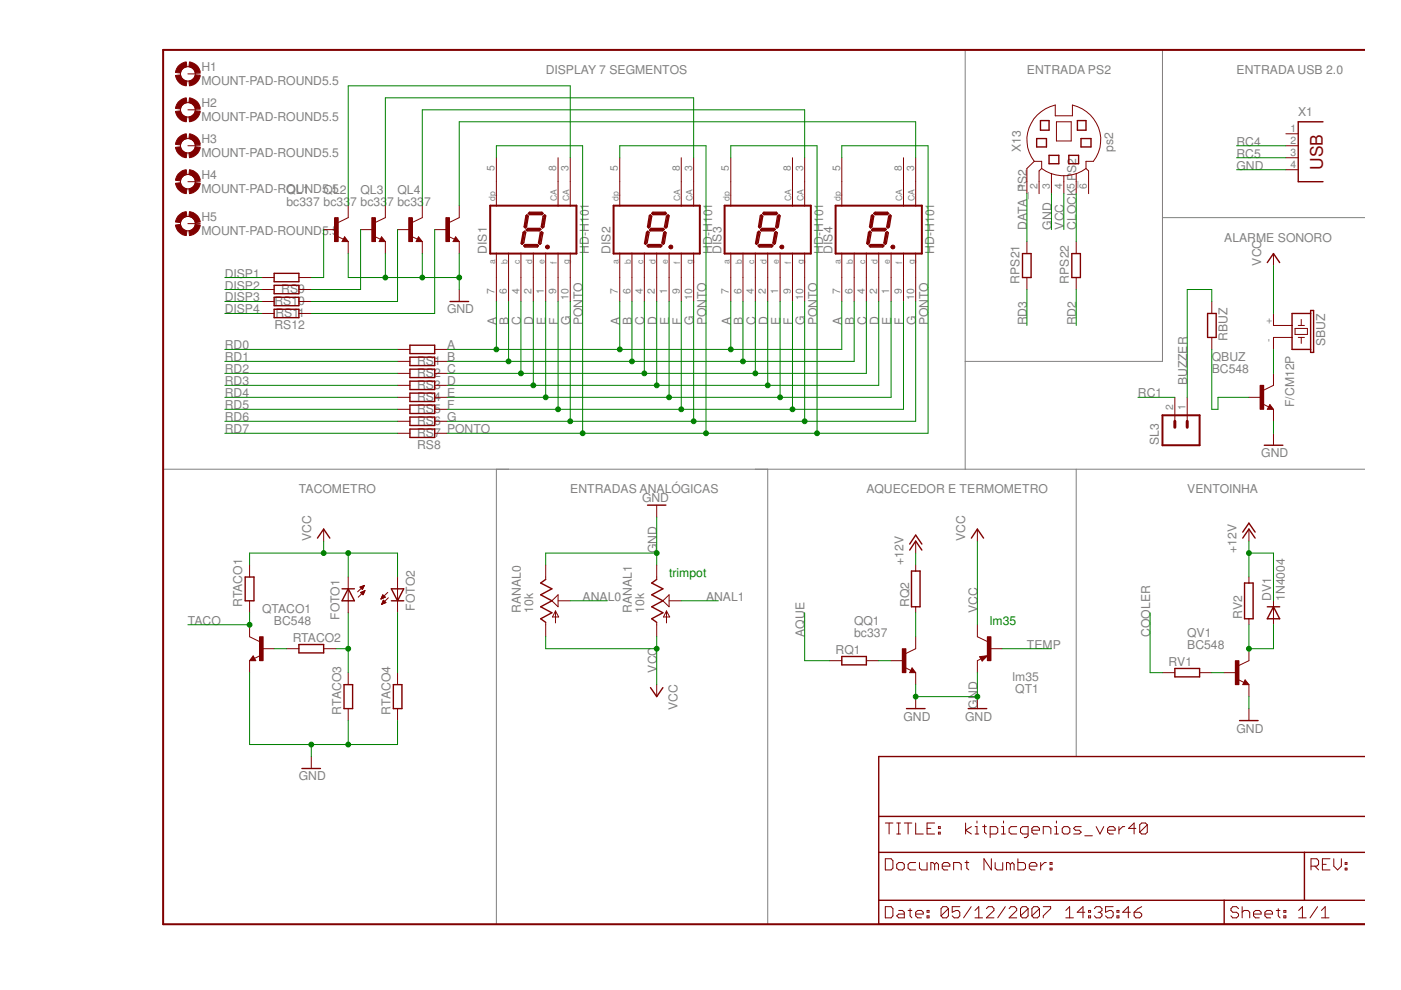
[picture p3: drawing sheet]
<svg xmlns="http://www.w3.org/2000/svg" width="297mm" height="210mm" viewBox="0 0 297 210" stroke-linecap="round" stroke-linejoin="round" font-family="sans-serif">
<path d="M204.6 10.6v88.9M246.5 10.6v66h-41.9M246.5 46.1h42.8M34.6 99.5h254.7M105.2 99.5v96.5M162.8 99.5v96.5M228.2 99.5v60.9" fill="none" stroke="#808080" stroke-width=".21"/>
<path d="M139.2 119.8v3.1M139.2 132v3M140.5 127.4l1.4-1.3v2.6zM141.3 129.5v2.6M141.3 129.5l.7 1.3h-1.3zM141.9 127.4h2.5M207.2 132.5v2.5M209.8 137.5h2.7M207.2 140.1v2.5" fill="none" stroke="#800000" stroke-width=".21"/>
<path d="M139.2 122.9l-1 .7 2.3 1.2-2.3 1.3 2.3 1.3-2.3 1.3 2.3 1.2-2.3 1.3 1 .8" fill="none" stroke="#800000" stroke-width=".3"/>
<path d="M209.3 135h.8v5.1h-.8z" fill-rule="evenodd" fill="#800000"/>
<g fill="none" stroke="#800000" stroke-width=".21">
<path d="M219.3 34.2a7.5 7.5 0 0 1 4.4-11.9v2.3h3.7v-2.3a7.5 7.5 0 0 1 4.4 11.9h-1.5v1.5M219.3 34.2l-1.6 1.5v5.4M219.3 34.2h1.6v1.5M220.9 35.7a7.9 7.9 0 0 0 9.4 0M220.9 35.7l-.6 .5v4.9M222.9 36.7v4.4M224 25.8h3.1v4.1h-3.1zM225.6 37.3v3.8M228.2 36.7v4.4M230.3 35.7l.5 .5v4.9M217.7 51.2v2.6M217.7 58.8v2.6"/>
<path d="M228.2 51.2v2.6M228.2 58.8v2.6M207.2 135l2.1 1M207.7 139.2l1.6-.2-1.1 1.2zM208 139.7l-.8 .4M209.3 135h.8v5.1h-.8zM187.7 174.5h1.6M188.5 174.5v2.3M190.1 174.5h.8M190.1 176.8h.8M190.5 174.5v2.3M191.7 174.5h1.6"/>
<path d="M192.5 174.5v2.3M194.1 174.5v2.3h1.6M196.6 175.6h.8M198.2 174.5h-1.6v2.3h1.6M199 176.4h.3v.4h-.3zM199 175.3h.3v.3h-.3zM204.7 174.5v2.3M206 175.3l-1.3 .7 1.3 .8M206.8 176.8h.7M206.8 175.3h.3v1.5M207.1 174.1v.4M208.3 175.3h.8"/>
<path d="M208.7 174.9v1.5l.4 .4M209.9 176.8h1.3l.3-.4v-.8l-.3-.3h-1.3v2.3M212.3 176.8h.8M212.3 175.3h.5v1.5M212.8 174.1v.4M215.6 175.3h-1.2l-.4 .3v.8l.4 .4h1.2M218 176.8h-1.2l-.4-.4v-.8l.4-.3h1.2v1.9l-.4 .4h-.4M218.8 176h1.6v-.4l-.4-.3h-.8l-.4 .3v.8l.4 .4h.8M221.2 176.8v-1.5h1.2l.4 .3v1.2M223.6 176.8h.8M223.6 175.3h.4v1.5M224 174.1v.4"/>
<path d="M225.2 175.6l.4-.3h.8l.4 .3v.8l-.4 .4h-.8l-.4-.4zM229.2 175.3h-1.2l-.4 .3 .4 .4h.8l.4 .4-.4 .4h-1.2M230 177.2h1.6M232.4 175.3l.8 1.5 .8-1.5M234.8 176h1.6v-.4l-.3-.3h-.9l-.4 .3v.8l.4 .4h.9M237.2 175.3v1.5M238.5 175.3h-.5l-.8 .7M240.8 175.6h-1.5l1.2-1.1v2.3M243.2 174.9l-.3-.4h-.8l-.5 .4v1.5M243.2 174.9v1.5l-.3 .4h-.8l-.5-.4M243.2 174.9l-1.6 1.5M187.7 182.1h1.2l.4 .4v1.6l-.4 .3h-1.2z"/>
<path d="M187.7 192.2h1.2l.4 .5v1.5l-.4 .4h-1.2zM190.1 183.3l.4-.4h.8l.4 .4v.8l-.4 .3h-.8l-.4-.3zM190.5 193h.8l.4 .4v1.2h-1.2l-.4-.4 .4-.4h1.2M192.5 193h.8M193 192.7v1.5l.3 .4M194.1 193.8h1.6v-.4l-.3-.4h-.8l-.5 .4v.8l.5 .4h.8M194.1 182.9h-1.1l-.5 .4v.8l.5 .3h1.1M194.9 182.9v1.2l.5 .3h1.2v-1.5M196.6 194.2h.4v.4h-.4zM196.6 193h.4v.4h-.4zM198.2 183.3l-.4-.4h-.4v1.5M198.2 183.3l.3-.4 .5 .4v1.1"/>
<path d="M198.2 183.3v1.1M199.8 183.6h1.6v-.3l-.4-.4h-.8l-.4 .4v.8l.4 .3h.8M201.1 192.7v1.5l-.4 .4h-.8l-.4-.4M201.1 192.7l-.4-.5h-.8l-.4 .5v1.5M201.1 192.7l-1.6 1.5M202.2 184.4v-1.5h1.2l.4 .4v1.1M203.5 192.2h-1.6v1.2l.8-.4h.4l.4 .4v.8l-.4 .4h-.8l-.4-.4M204.6 182.9h.8M205 182.5v1.6l.4 .3M205.9 192.2l-1.6 2.4M206.7 194.6h1.6M206.7 193l.8-.8v2.4"/>
<path d="M209.1 192.7l.5-.5h.8l.3 .5v.3l-1.6 1.6h1.6M210.2 182.1v2.3l-1.6-2.3v2.3M211 182.9v1.2l.4 .3h1.2v-1.5M213.1 192.2l-1.6 2.4M214 192.7l.3-.5h.8l.5 .5v.3l-1.6 1.6h1.6M214.2 183.3l-.4-.4h-.4v1.5M214.2 183.3v1.1M214.2 183.3l.4-.4 .4 .4v1.1M215.8 182.1v2.3h1.2l.4-.3v-.8l-.4-.4h-1.2M218 192.7v1.5l-.4 .4h-.9l-.3-.4M218 192.7l-.4-.5h-.9l-.3 .5v1.5M218 192.7l-1.6 1.5"/>
<path d="M218.2 183.6h1.6v-.3l-.3-.4h-.8l-.5 .4v.8l.5 .3h.8M220.4 192.7v1.5l-.4 .4h-.8l-.4-.4M220.4 192.7l-.4-.5h-.8l-.4 .5v1.5M220.4 192.7l-1.6 1.5M220.6 182.9v1.5M221.2 192.2h1.6v.5l-1.6 1.5v.4M221.8 182.9h-.4l-.8 .7M222.6 184.1h.5v.3h-.5zM222.6 182.9h.5v.4h-.5zM226 194.6h1.6M226 193l.8-.8v2.4M230 193.4h-1.6l1.2-1.2v2.4"/>
<path d="M230.8 194.2h.4v.4h-.4zM230.8 193h.4v.4h-.4zM232 192.7l.4-.5h.8l.4 .5v.3l-.4 .4M232.8 193.4h.4M233.2 193.4l.4 .4v.4l-.4 .4h-.8l-.4-.4M236 192.2h-1.6v1.2l.8-.4h.4l.4 .4v.8l-.4 .4h-.8l-.4-.4M236.8 194.2h.4v.4h-.4zM236.8 193h.4v.4h-.4zM239.6 193.4h-1.6l1.2-1.2v2.4M240.5 193.4h1.1l.5 .4v.4l-.5 .4h-.8l-.3-.4zM242.1 192.2l-.8 .5-.8 .7M262.6 192.7l-.4-.5h-.8l-.4 .5v.3l.4 .4h.8l.4 .4v.4l-.4 .4h-.8l-.4-.4"/>
<path d="M263.4 193.4l.4-.4h.8l.4 .4v1.2M263.4 192.2v2.4M265.8 193.8h1.6v-.4l-.4-.4h-.8l-.4 .4v.8l.4 .4h.8M268.2 193.8h1.6v-.4l-.4-.4h-.8l-.4 .4v.8l.4 .4h.8M270.6 193h.8M271 192.7v1.5l.4 .4M272.2 194.2h.4v.4h-.4zM272.2 193h.4v.4h-.4zM275.3 194.6h1.6M275.3 193l.8-.8v2.4M278 183.6h1.2l.4-.3v-.8l-.4-.4h-1.2v2.3M278.8 183.6l.8 .8"/>
<path d="M279.4 192.2l-1.7 2.4M280.2 194.6h1.6M280.2 193l.8-.8v2.4M280.4 183.3h.8M282 182.1h-1.6v2.3h1.6M282.8 182.1v1.5l.8 .8 .8-.8v-1.5M285.2 184.1h.4v.3h-.4zM285.2 182.9h.4v.4h-.4z"/>
</g>
<g fill="none" stroke="#800000" stroke-width=".3">
<path d="M219.8 29.4h2.1v1.8h-2.1zM220.6 25.6h1.8v2h-1.8zM222.4 32.9h2.1v1.8h-2.1zM226.6 32.9h2.1v1.8h-2.1zM228.4 25.6h1.9v2h-1.9zM229.2 29.4h2.1v1.8h-2.1zM216.8 53.8h1.8v5h-1.8zM227.2 53.8h1.9v5h-1.9zM207.9 139.3l.4 .7 .8-.8-1.1 .1 .3 .4 .4-.3h-.4M186.3 173.1h103M289.3 160.4h-103v35.6h103M186.3 180.7h103"/>
<path d="M186.3 190.9h103M259.5 190.9v5.1M276.6 180.7v10.2"/>
</g>
<path d="M289.3 10.6h-254.7v185.4h254.7" fill="none" stroke="#800000" stroke-width=".42"/>
<path d="M115.8 52.1l.3-.2 .3 .2 .1 .3-.1 .3-.3 .1-.3-.1-.1-.3h.5h-.5z" fill-rule="evenodd" fill="#800000"/>
<path d="M105.2 33.4v10.3M118.3 33.4v10.3M120.9 33.4v10.3M105.2 53.6v10.3M107.8 53.6v10.3M110.4 53.6v10.3M113.1 53.6v10.3M115.7 53.6v10.3M115.8 52.1l.3-.2 .3 .2 .1 .3-.1 .3-.3 .1-.3-.1-.1-.3h.5h-.5zM118.3 53.6v10.3M120.9 53.6v10.3" fill="none" stroke="#800000" stroke-width=".21"/>
<path d="M116 52.4h.2" fill="none" stroke="#800000" stroke-width=".34"/>
<path d="M110.9 49.3l.3-.3 .3 .3-.5 2.2-.3 .3-.2-.2zM111.3 51.9h2.6l.3 .2-.3 .3h-2.6l-.3-.3zM111.5 45.8l.2-.2 .3 .2-.4 2.3-.2 .2-.3-.2zM111.5 48.8l.4-.4h2.6l.2 .2-.4 .3h-2.5zM112.3 45h2.6l.2 .3-.2 .2h-2.6l-.3-.2zM114.6 49.4l.2-.3 .3 .3-.4 2.2-.2 .2-.3-.3zM115.1 45.8l.4-.2 .2 .2-.4 2.3-.3 .2-.2-.2z" fill="none" stroke="#800000" stroke-width=".3"/>
<path d="M103.9 43.6h18.3v10.2h-18.3zM111.1 49.3l-.4 2.3M111.4 52.1h2.5M111.8 45.9l-.4 2.1M111.8 48.7h2.6M112.3 45.3h2.6M114.8 49.4l-.4 2.1M115.4 45.9l-.4 2.1" fill="none" stroke="#800000" stroke-width=".42"/>
<path d="M141.9 52.1l.3-.2 .3 .2 .2 .3-.2 .3-.3 .1-.3-.1-.1-.3 .5-.1v.2l-.5-.1z" fill-rule="evenodd" fill="#800000"/>
<path d="M131.4 33.4v10.3M144.4 33.4v10.3M147.1 33.4v10.3M131.4 53.6v10.3M134 53.6v10.3M136.6 53.6v10.3M139.2 53.6v10.3M141.9 53.6v10.3M141.9 52.1l.3-.2 .3 .2 .2 .3-.2 .3-.3 .1-.3-.1-.1-.3 .5-.1v.2l-.5-.1zM144.4 53.6v10.3M147.1 53.6v10.3" fill="none" stroke="#800000" stroke-width=".21"/>
<path d="M142.1 52.4h.3" fill="none" stroke="#800000" stroke-width=".34"/>
<path d="M137.2 52.1l.3-.2h2.6l.2 .2-.2 .3h-2.6zM137.3 49l.3 .3-.4 2.2-.3 .3-.2-.2 .4-2.3zM137.9 45.6l.3 .2-.4 2.3-.3 .2-.2-.2 .4-2.3zM138 48.4h2.6l.2 .2-.3 .3h-2.6l-.2-.1zM138.4 45h2.7l.2 .3-.2 .2h-2.7l-.2-.2zM140.7 49.4l.3-.3 .2 .3-.4 2.2-.2 .2-.3-.3zM141.3 45.8l.3-.2 .3 .2-.5 2.3-.2 .2-.3-.2z" fill="none" stroke="#800000" stroke-width=".3"/>
<path d="M130.1 43.6h18.3v10.2h-18.3zM137.3 49.3l-.4 2.3M137.5 52.1h2.5M137.9 45.9l-.4 2.1M137.9 48.7h2.6M138.4 45.3h2.7M140.9 49.4l-.4 2.1M141.6 45.9l-.4 2.1" fill="none" stroke="#800000" stroke-width=".42"/>
<path d="M165.5 52.1l.3-.2 .3 .2 .1 .3-.1 .3-.3 .1-.3-.1-.1-.3h.5h-.5z" fill-rule="evenodd" fill="#800000"/>
<path d="M154.9 33.4v10.3M168 33.4v10.3M170.6 33.4v10.3M154.9 53.6v10.3M157.5 53.6v10.3M160.1 53.6v10.3M162.8 53.6v10.3M165.4 53.6v10.3M165.5 52.1l.3-.2 .3 .2 .1 .3-.1 .3-.3 .1-.3-.1-.1-.3h.5h-.5zM168 53.6v10.3M170.6 53.6v10.3" fill="none" stroke="#800000" stroke-width=".21"/>
<path d="M165.7 52.4h.2" fill="none" stroke="#800000" stroke-width=".34"/>
<path d="M160.6 49.3l.3-.3 .3 .3-.5 2.2-.3 .3-.2-.2zM161 51.9h2.6l.3 .2-.3 .3h-2.6l-.3-.3zM161.2 48.8l.4-.4h2.6l.2 .2-.4 .3h-2.5zM161.4 45.6l.3 .2-.4 2.3-.2 .2-.3-.2 .4-2.3zM161.7 45.3l.3-.3h2.6l.2 .3-.2 .2h-2.6zM164.3 49.4l.2-.3 .3 .3-.4 2.2-.2 .2-.3-.3zM164.8 45.8l.4-.2 .2 .2-.4 2.3-.3 .2-.2-.2z" fill="none" stroke="#800000" stroke-width=".3"/>
<path d="M153.6 43.6h18.3v10.2h-18.3zM160.8 49.3l-.4 2.3M161.1 52.1h2.5M161.5 45.9l-.4 2.1M161.5 48.7h2.6M162 45.3h2.6M164.5 49.4l-.4 2.1M165.1 45.9l-.4 2.1" fill="none" stroke="#800000" stroke-width=".42"/>
<path d="M189 52.1l.3-.2 .3 .2 .1 .3-.1 .3-.3 .1-.3-.1-.1-.3h.5h-.5z" fill-rule="evenodd" fill="#800000"/>
<g fill="none" stroke="#800000" stroke-width=".21">
<path d="M178.5 33.4v10.3M191.6 33.4v10.3M194.1 33.4v10.3M68.6 48.7h2.6M73.8 43.6v2.5M73.8 51.2v2.6M178.5 53.6v10.3M181.1 53.6v10.3M183.7 53.6v10.3M186.3 53.6v10.3M188.9 53.6v10.3M189 52.1l.3-.2 .3 .2 .1 .3-.1 .3-.3 .1-.3-.1-.1-.3h.5h-.5z"/>
<path d="M191.6 53.6v10.3M194.1 53.6v10.3"/>
</g>
<path d="M189.2 52.4h.2" fill="none" stroke="#800000" stroke-width=".34"/>
<path d="M184.2 49.3l.2-.3 .3 .3-.4 2.2-.3 .3-.2-.2zM184.3 52.1l.2-.2h2.7l.2 .2-.2 .3h-2.7zM184.8 48.8l.3-.4h2.6l.2 .2-.3 .3h-2.6zM185 45.6l.3 .2-.4 2.3-.3 .2-.2-.2 .3-2.3zM185.3 45.3l.2-.3h2.6l.3 .3-.3 .2h-2.6zM187.8 49.4l.3-.3 .2 .3-.4 2.2-.2 .2-.3-.3zM188.7 45.6l.2 .2-.3 2.3-.3 .2-.3-.2 .4-2.3z" fill="none" stroke="#800000" stroke-width=".3"/>
<path d="M177.2 43.6h18.3v10.2h-18.3zM184.4 49.3l-.4 2.3M184.6 52.1h2.5M185 45.9l-.4 2.1M185 48.7h2.6M185.5 45.3h2.6M188 49.4l-.4 2.1M188.7 45.9l-.4 2.1" fill="none" stroke="#800000" stroke-width=".42"/>
<path d="M71 46.1h.7v5.1h-.7z" fill-rule="evenodd" fill="#800000"/>
<path d="M71 46.1h.7v5.1h-.7zM71.5 50.1l1.3 .6M73.1 50.2l.7 1h-1.3zM73.8 46.1l-2 1.1M76.5 48.7h2.6M81.7 43.6v2.5M81.7 51.2v2.6" fill="none" stroke="#800000" stroke-width=".21"/>
<path d="M73.1 50.7l.1 .3h-.4l.3-.5 .5 .6h-.8" fill="none" stroke="#800000" stroke-width=".3"/>
<path d="M78.8 46.1h.8v5.1h-.8z" fill-rule="evenodd" fill="#800000"/>
<path d="M78.8 46.1h.8v5.1h-.8zM79.4 50.1l1.2 .6M80.9 50.2l.8 1h-1.3zM81.7 46.1l-2.1 1.1M84.3 48.7h2.6M89.5 43.6v2.5M89.5 51.2v2.6" fill="none" stroke="#800000" stroke-width=".21"/>
<path d="M80.9 50.7l.1 .3h-.4l.3-.5 .5 .6h-.8" fill="none" stroke="#800000" stroke-width=".3"/>
<path d="M86.7 46.1h.7v5.1h-.7z" fill-rule="evenodd" fill="#800000"/>
<path d="M86.7 46.1h.7v5.1h-.7zM87.2 50.1l1.3 .6M88.7 50.2l.8 1h-1.3zM89.5 46.1l-2.1 1.1M92.2 48.7h2.6M97.4 43.6v2.5M97.4 51.2v2.6" fill="none" stroke="#800000" stroke-width=".21"/>
<path d="M88.7 50.7l.2 .3h-.4l.2-.5 .6 .6h-.8" fill="none" stroke="#800000" stroke-width=".3"/>
<path d="M94.5 46.1h.8v5.1h-.8z" fill-rule="evenodd" fill="#800000"/>
<g fill="none" stroke="#800000" stroke-width=".21">
<path d="M94.5 46.1h.8v5.1h-.8zM95.1 50.1l1.3 .6M96.6 50.2l.8 1h-1.3zM97.4 46.1l-2.1 1.1M84.3 79.2h2.6M84.3 76.6h2.6M84.3 74.1h2.6M92.2 79.2h2.6M92.2 76.6h2.6M92.2 74.1h2.6M84.3 91.9h2.6M84.3 89.3h2.6"/>
<path d="M84.3 86.8h2.6M84.3 84.2h2.6M84.3 81.7h2.6M92.2 91.9h2.6M92.2 89.3h2.6M92.2 86.8h2.6M92.2 84.2h2.6M92.2 81.7h2.6M115.7 119.8v3.1M52.9 132.5v2.5M55.5 137.5h2.6M115.7 132v3"/>
<path d="M117 127.4l1.3-1.3v2.6zM117.8 129.5v2.6M117.8 129.5l.6 1.3h-1.3zM118.3 127.4h2.6M52.9 140.1v2.5"/>
</g>
<path d="M96.6 50.7l.1 .3h-.3l.2-.5 .5 .6h-.7M86.9 73.2h5.3v1.8h-5.3zM86.9 75.7h5.3v1.8h-5.3zM86.9 78.3h5.3v1.8h-5.3zM86.9 91h5.3v1.8h-5.3zM86.9 80.8h5.3v1.8h-5.3zM86.9 83.4h5.3v1.7h-5.3zM86.9 85.9h5.3v1.8h-5.3zM86.9 88.4h5.3v1.8h-5.3zM115.7 122.9l-1.1 .7 2.4 1.2-2.4 1.3 2.4 1.3-2.4 1.3 2.4 1.2-2.4 1.3 1.1 .8" fill="none" stroke="#800000" stroke-width=".3"/>
<path d="M55 135h.8v5.1h-.8z" fill-rule="evenodd" fill="#800000"/>
<path d="M52.9 135l2.1 1M53.7 139.1l.5 1h-1.3zM55 135h.8v5.1h-.8zM55.2 139l-1.3 .6M194.1 135v2.5M188.9 140.1h2.7M194.1 142.6v2.6" fill="none" stroke="#800000" stroke-width=".21"/>
<path d="M53.7 139.6l-.1 .2h.4l-.3-.5-.5 .7h.8" fill="none" stroke="#800000" stroke-width=".3"/>
<path d="M191.3 137.5h.8v5.1h-.8z" fill-rule="evenodd" fill="#800000"/>
<g fill="none" stroke="#800000" stroke-width=".21">
<path d="M270 66.5v2.5h3.9M273.9 71.5h-3.9v2.6M274.6 69.6h2.6v1.3h-2.6zM275.3 69h1.3M275.3 71.5h1.3M275.9 67.7v1.3M275.9 71.5v1.3M270 91.9v2.5M52.9 119.8v2.5M68.6 112.2v2.5M194.1 114.7v2.6M194.1 119.8v1.3"/>
<path d="M207.2 112.2v2.5M52.9 127.4v2.5M60.7 137.5h2.7M68.6 137.5h2.6M73.8 122.3v7.6M76.3 124.5l1-.4-.5 .9zM76.4 124.5h.6M76.4 124.5h.7M76.5 125.6h.7M76.5 124.6h.5M76.5 125.7h.7M76.6 124.7h.4"/>
<path d="M76.6 124.4h.5M76.7 125.8h.4M76.7 125.6h.5M76.7 124.8h.2M76.8 125.9h.3M76.8 124.9h.1M76.8 126h.2M76.8 124.3h.4M76.9 125.4h.4M76.9 126.1h.1M77 124.2h.2M77.1 125.3h.2"/>
<path d="M77.3 124.1l-1.5 1.4M77.3 125.3h.1M77.4 125.2l-1.5 1.4M77.4 125.2l-.4 .9-.5-.5M77.4 125.2l-.9 .4M80.8 127h.1M80.8 126.9h.3M80.9 126.8h.4M80.9 126.7h.6M80.9 126.6h.8M80.9 128.1h.2M81 126.5h.6"/>
<path d="M81 128h.3M81 126.5h.5M81 127.9h.5M81.1 126.4h.3M81.1 127.8h.6M81.1 126.3h.2M81.1 127.7h.6M81.2 126.2h.1M81.2 127.6h.5M81.2 127.6h.4M81.2 127.5h.3M81.2 127.3h.2"/>
<path d="M81.3 127.3l.5 .5-.9 .3zM81.7 126.6l-.5-.5-.4 .9M81.7 126.6l-.9 .4M82.2 125.6l-1.4 1.4M82.3 126.7l-1.4 1.4M84.3 122.3v7.6M191.3 137.5h.8v5.1h-.8zM194.1 137.5l-2 1.1M194.1 128.7v1.2M264.8 137.5v2.6M73.8 142.6v2.6M73.8 150.2v2.6"/>
<path d="M84.3 142.6v2.6M84.3 150.2v2.6M175.9 140.1h2.6M183.7 140.1h2.6M191.9 141.5l1.2 .7M193.4 141.6l.7 1h-1.2zM194.1 147.7v2.5M259.5 142.6h2.7M264.8 145.2v2.5M66 160.4v2.5"/>
</g>
<g fill="none" stroke="#800000" stroke-width=".3">
<path d="M277.9 66.5h-4v7.6h4M277.9 65.8h.6v8.9h-.6zM268.1 94.4h3.9M67.3 114.1l1.3-1.9 1.3 1.9M192.9 116.6l1.2-1.9 1.4 1.9M192.9 115.4l1.2-1.9 1.4 1.9M206 114.1l1.2-1.9 1.3 1.9M52 122.3h1.8v5.1h-1.8zM63.4 136.7h5.2v1.7h-5.2zM72.5 124.8h2.6M73.8 124.8l1.3 2.6h-2.6zM83 127.4h2.6"/>
<path d="M83 124.8h2.6l-1.3 2.6zM178.5 139.2h5.2v1.8h-5.2zM193.3 121.1h1.8v7.6h-1.8zM72.9 145.2h1.9v5h-1.9zM83.4 145.2h1.8v5h-1.8zM192.2 150.2h3.9M193.4 142.1l.1 .3h-.4l.3-.5 .5 .6h-.8M64 162.9h3.9"/>
</g>
<path d="M261.9 140.1h.8v5.1h-.8z" fill-rule="evenodd" fill="#800000"/>
<g fill="none" stroke="#800000" stroke-width=".21">
<path d="M272.6 28.4h2.7M272.6 30.9h2.7M272.6 33.4h2.7M272.6 36h2.7M55.5 58.8h2.6M63.4 58.8h2.6M55.5 66.5h2.6M55.5 63.9h2.6M55.5 61.4h2.6M63.4 66.5h2.6M63.4 63.9h2.6M63.4 61.4h2.6"/>
<path d="M270 79.2v2.5M264.8 84.2h2.6M270 86.8v2.5M264.8 122.3v1.3M264.8 131.2v1.3M270 127.4v5.1M246.5 142.6h2.6M254.3 142.6h2.6M261.9 140.1h.8v5.1h-.8zM262.5 144.1l1.2 .6M264 144.1l.8 1.1h-1.3zM264.8 140.1l-2.1 1"/>
<path d="M264.8 150.2v2.6"/>
</g>
<path d="M280.5 25.8h-5.2v12.7h5.2M58.1 58h5.3v1.7h-5.3zM58.1 60.5h5.3v1.8h-5.3zM58.1 63h5.3v1.8h-5.3zM58.1 65.6h5.3v1.8h-5.3zM263.9 123.6h1.8v7.6h-1.8zM268.7 128.7h2.6M270 128.7l1.3 2.5h-2.6zM249.1 141.7h5.2v1.8h-5.2zM262.8 152.8h3.9M264 144.7l.1 .2h-.4l.3-.5 .5 .6h-.8" fill="none" stroke="#800000" stroke-width=".3"/>
<path d="M267.2 81.7h.7v5.1h-.7z" fill-rule="evenodd" fill="#800000"/>
<path d="M39.8 15.7h2.7M270 53.8v2.5M256.9 63.9v2.6M256.9 71.5v2.6M267.2 81.7h.7v5.1h-.7zM267.7 85.6l1.3 .7M269.2 85.8l.8 1h-1.3zM270 81.7l-2.1 1M207.2 147.7v2.5" fill="none" stroke="#800000" stroke-width=".21"/>
<path d="M268.7 55.7l1.3-1.9 1.3 1.9M256 66.5h1.9v5h-1.9zM269.2 86.3l.2 .2h-.4l.2-.5 .5 .7h-.7M205.3 150.2h3.9" fill="none" stroke="#800000" stroke-width=".3"/>
<path d="M40.2 13.1a2.64 2.64 0 0 1 2.3 2.3l-1.1 .1a1.51 1.51 0 0 0-1.4-1.4z" fill-rule="evenodd" fill="#800000"/>
<path d="M40.2 13.1a2.64 2.64 0 0 1 2.3 2.3l-1.1 .1a1.51 1.51 0 0 0-1.4-1.4z" fill="none" stroke="#800000" stroke-width=".21"/>
<path d="M37.8 14.1a2.8 2.8 0 0 1 1.7-1l.1 1a1.51 1.51 0 0 0-1.3 1.4l-1.1-.1z" fill-rule="evenodd" fill="#800000"/>
<path d="M37.8 14.1a2.8 2.8 0 0 1 1.7-1l.1 1a1.51 1.51 0 0 0-1.3 1.4l-1.1-.1z" fill="none" stroke="#800000" stroke-width=".21"/>
<path d="M37.2 16l1.1-.1a1.52 1.52 0 0 0 1.3 1.3l-.1 1a2.52 2.52 0 0 1-2.3-2.2z" fill-rule="evenodd" fill="#800000"/>
<path d="M37.2 16l1.1-.1a1.52 1.52 0 0 0 1.3 1.3l-.1 1a2.52 2.52 0 0 1-2.3-2.2z" fill="none" stroke="#800000" stroke-width=".21"/>
<path d="M40 17.2a1.52 1.52 0 0 0 1.4-1.3l1.1 .1a2.56 2.56 0 0 1-2.3 2.2z" fill-rule="evenodd" fill="#800000"/>
<g fill="none" stroke="#800000" stroke-width=".21">
<path d="M40 17.2a1.52 1.52 0 0 0 1.4-1.3l1.1 .1a2.56 2.56 0 0 1-2.3 2.2zM39.8 23.3h2.7"/>
<circle cx="39.9" cy="15.7" r="1.54"/>
</g>
<path d="M40.2 20.7a2.64 2.64 0 0 1 2.3 2.3l-1.1 .1a1.51 1.51 0 0 0-1.4-1.3z" fill-rule="evenodd" fill="#800000"/>
<path d="M40.2 20.7a2.64 2.64 0 0 1 2.3 2.3l-1.1 .1a1.51 1.51 0 0 0-1.4-1.3z" fill="none" stroke="#800000" stroke-width=".21"/>
<path d="M37.8 21.7a2.8 2.8 0 0 1 1.7-1l.1 1.1a1.51 1.51 0 0 0-1.3 1.3l-1.1-.1z" fill-rule="evenodd" fill="#800000"/>
<path d="M37.8 21.7a2.8 2.8 0 0 1 1.7-1l.1 1.1a1.51 1.51 0 0 0-1.3 1.3l-1.1-.1z" fill="none" stroke="#800000" stroke-width=".21"/>
<path d="M37.2 23.6l1.1-.1a1.52 1.52 0 0 0 1.3 1.3l-.1 1a2.52 2.52 0 0 1-2.3-2.2z" fill-rule="evenodd" fill="#800000"/>
<path d="M37.2 23.6l1.1-.1a1.52 1.52 0 0 0 1.3 1.3l-.1 1a2.52 2.52 0 0 1-2.3-2.2z" fill="none" stroke="#800000" stroke-width=".21"/>
<path d="M40 24.8a1.52 1.52 0 0 0 1.4-1.3l1.1 .1a2.56 2.56 0 0 1-2.3 2.2z" fill-rule="evenodd" fill="#800000"/>
<g fill="none" stroke="#800000" stroke-width=".21">
<path d="M39.8 30.9h2.7M40 24.8a1.52 1.52 0 0 0 1.4-1.3l1.1 .1a2.56 2.56 0 0 1-2.3 2.2z"/>
<circle cx="39.9" cy="23.3" r="1.54"/>
</g>
<path d="M40.2 28.4a2.64 2.64 0 0 1 2.3 2.2l-1.1 .1a1.51 1.51 0 0 0-1.4-1.3z" fill-rule="evenodd" fill="#800000"/>
<path d="M40.2 28.4a2.64 2.64 0 0 1 2.3 2.2l-1.1 .1a1.51 1.51 0 0 0-1.4-1.3z" fill="none" stroke="#800000" stroke-width=".21"/>
<path d="M37.8 29.3a2.8 2.8 0 0 1 1.7-.9l.1 1a1.51 1.51 0 0 0-1.3 1.3l-1.1-.1z" fill-rule="evenodd" fill="#800000"/>
<path d="M37.8 29.3a2.8 2.8 0 0 1 1.7-.9l.1 1a1.51 1.51 0 0 0-1.3 1.3l-1.1-.1z" fill="none" stroke="#800000" stroke-width=".21"/>
<path d="M37.2 31.2l1.1-.1a1.52 1.52 0 0 0 1.3 1.3l-.1 1a2.65 2.65 0 0 1-2.3-2.2z" fill-rule="evenodd" fill="#800000"/>
<path d="M37.2 31.2l1.1-.1a1.52 1.52 0 0 0 1.3 1.3l-.1 1a2.65 2.65 0 0 1-2.3-2.2z" fill="none" stroke="#800000" stroke-width=".21"/>
<path d="M40 32.4a1.52 1.52 0 0 0 1.4-1.3l1.1 .1a2.56 2.56 0 0 1-2.3 2.2z" fill-rule="evenodd" fill="#800000"/>
<g fill="none" stroke="#800000" stroke-width=".21">
<path d="M39.8 38.5h2.7M40 32.4a1.52 1.52 0 0 0 1.4-1.3l1.1 .1a2.56 2.56 0 0 1-2.3 2.2z"/>
<circle cx="39.9" cy="30.9" r="1.54"/>
</g>
<path d="M40.2 36a2.64 2.64 0 0 1 2.3 2.2l-1.1 .2a1.51 1.51 0 0 0-1.4-1.4z" fill-rule="evenodd" fill="#800000"/>
<path d="M40.2 36a2.64 2.64 0 0 1 2.3 2.2l-1.1 .2a1.51 1.51 0 0 0-1.4-1.4z" fill="none" stroke="#800000" stroke-width=".21"/>
<path d="M37.8 36.9a2.33 2.33 0 0 1 1.7-.9l.1 1a1.51 1.51 0 0 0-1.3 1.4l-1.1-.2z" fill-rule="evenodd" fill="#800000"/>
<path d="M37.8 36.9a2.33 2.33 0 0 1 1.7-.9l.1 1a1.51 1.51 0 0 0-1.3 1.4l-1.1-.2z" fill="none" stroke="#800000" stroke-width=".21"/>
<path d="M37.2 38.9l1.1-.2a1.52 1.52 0 0 0 1.3 1.3l-.1 1.1a2.65 2.65 0 0 1-2.3-2.2z" fill-rule="evenodd" fill="#800000"/>
<path d="M37.2 38.9l1.1-.2a1.52 1.52 0 0 0 1.3 1.3l-.1 1.1a2.65 2.65 0 0 1-2.3-2.2z" fill="none" stroke="#800000" stroke-width=".21"/>
<path d="M40 40a1.52 1.52 0 0 0 1.4-1.3l1.1 .2a2.56 2.56 0 0 1-2.3 2.2z" fill-rule="evenodd" fill="#800000"/>
<g fill="none" stroke="#800000" stroke-width=".21">
<path d="M39.8 47.4h2.7M40 40a1.52 1.52 0 0 0 1.4-1.3l1.1 .2a2.56 2.56 0 0 1-2.3 2.2zM97.4 61.4v2.5M249.1 84.2v5.1M251.7 84.2v5.1M139.2 107.1v2.5M264.8 112.2v2.5M139.2 145.2v2.5"/>
<circle cx="39.9" cy="38.5" r="1.54"/>
</g>
<path d="M95.4 63.9h4M137.3 107.1h3.9M263.5 114.1l1.3-1.9 1.3 1.9M263.5 112.8l1.3-1.9 1.3 1.9M137.9 145.8l1.3 1.9 1.3-1.9" fill="none" stroke="#800000" stroke-width=".3"/>
<path d="M246.5 88.1h7.8v6.3h-7.8z" fill="none" stroke="#800000" stroke-width=".42"/>
<path d="M249.1 89.3v1.3M251.7 89.3v1.3" fill="none" stroke="#800000" stroke-width=".64"/>
<path d="M40.2 44.9a2.65 2.65 0 0 1 2.3 2.2l-1.1 .1a1.52 1.52 0 0 0-1.4-1.3z" fill-rule="evenodd" fill="#800000"/>
<path d="M40.2 44.9a2.65 2.65 0 0 1 2.3 2.2l-1.1 .1a1.52 1.52 0 0 0-1.4-1.3z" fill="none" stroke="#800000" stroke-width=".21"/>
<path d="M37.8 45.8a2.33 2.33 0 0 1 1.7-.9l.1 1a1.52 1.52 0 0 0-1.3 1.3l-1.1-.1z" fill-rule="evenodd" fill="#800000"/>
<path d="M37.8 45.8a2.33 2.33 0 0 1 1.7-.9l.1 1a1.52 1.52 0 0 0-1.3 1.3l-1.1-.1z" fill="none" stroke="#800000" stroke-width=".21"/>
<path d="M37.2 47.7l1.1-.1a1.51 1.51 0 0 0 1.3 1.3l-.1 1.1a2.64 2.64 0 0 1-2.3-2.3z" fill-rule="evenodd" fill="#800000"/>
<path d="M37.2 47.7l1.1-.1a1.51 1.51 0 0 0 1.3 1.3l-.1 1.1a2.64 2.64 0 0 1-2.3-2.3z" fill="none" stroke="#800000" stroke-width=".21"/>
<path d="M40 48.9a1.51 1.51 0 0 0 1.4-1.3l1.1 .1a2.54 2.54 0 0 1-2.3 2.3z" fill-rule="evenodd" fill="#800000"/>
<g fill="none" stroke="#800000" stroke-width=".21">
<path d="M40 48.9a1.51 1.51 0 0 0 1.4-1.3l1.1 .1a2.54 2.54 0 0 1-2.3 2.3z"/>
<circle cx="39.9" cy="47.4" r="1.54"/>
</g>
<g fill="none" stroke="#008000" stroke-width=".21">
<path d="M262.2 30.9h10.4M262.2 33.4h10.4M47.7 74.1h36.6M47.7 76.6h36.6M47.7 79.2h36.6M217.7 61.4v7.6M228.2 61.4v7.6M47.7 81.7h36.6M47.7 84.2h36.6M47.7 86.8h36.6M47.7 89.3h36.6M47.7 91.9h36.6"/>
<path d="M241.3 84.2h7.8M52.9 119.8v-2.5h31.4v5M68.6 114.7v2.6M207.2 114.7v17.8"/>
</g>
<circle cx="68.6" cy="117.3" r=".51" fill="#008000"/>
<g fill="none" stroke="#008000" stroke-width=".21">
<path d="M73.8 117.3v5"/>
<circle cx="68.6" cy="117.3" r=".51"/>
</g>
<circle cx="73.8" cy="117.3" r=".51" fill="#008000"/>
<g fill="none" stroke="#008000" stroke-width=".21">
<path d="M225.6 41.1v7.6M270 56.3v10.2M115.7 135v2.5h23.5v-2.5"/>
<circle cx="73.8" cy="117.3" r=".51"/>
</g>
<circle cx="139.2" cy="137.5" r=".51" fill="#008000"/>
<g fill="none" stroke="#008000" stroke-width=".21">
<path d="M194.1 117.3v2.5M264.8 114.7v7.6M264.8 117.3h5.2v10.1M139.2 137.5v7.7"/>
<circle cx="139.2" cy="137.5" r=".51"/>
</g>
<circle cx="264.8" cy="117.3" r=".51" fill="#008000"/>
<g fill="none" stroke="#008000" stroke-width=".21">
<path d="M207.2 142.6v5.1h-13.1v-2.5"/>
<circle cx="264.8" cy="117.3" r=".51"/>
</g>
<circle cx="194.1" cy="147.7" r=".51" fill="#008000"/>
<circle cx="194.1" cy="147.7" r=".51" fill="none" stroke="#008000" stroke-width=".21"/>
<circle cx="207.2" cy="147.7" r=".51" fill="#008000"/>
<g fill="none" stroke="#008000" stroke-width=".21">
<path d="M52.9 142.6v15.3h31.4v-5.1M73.8 152.8v5.1"/>
<circle cx="207.2" cy="147.7" r=".51"/>
</g>
<circle cx="73.8" cy="157.9" r=".51" fill="#008000"/>
<g fill="none" stroke="#008000" stroke-width=".21">
<path d="M66 157.9v2.5"/>
<circle cx="73.8" cy="157.9" r=".51"/>
</g>
<circle cx="66" cy="157.9" r=".51" fill="#008000"/>
<g fill="none" stroke="#008000" stroke-width=".21">
<path d="M262.2 36h10.4M73.8 53.8v5h23.6v-5M89.5 53.8v5M222.9 41.1v7.6M270 89.3v2.6M264.8 147.7v2.5"/>
<circle cx="66" cy="157.9" r=".51"/>
</g>
<circle cx="89.5" cy="58.8" r=".51" fill="#008000"/>
<g fill="none" stroke="#008000" stroke-width=".21">
<path d="M81.7 53.8v5"/>
<circle cx="89.5" cy="58.8" r=".51"/>
</g>
<circle cx="81.7" cy="58.8" r=".51" fill="#008000"/>
<g fill="none" stroke="#008000" stroke-width=".21">
<path d="M97.4 58.8v2.6"/>
<circle cx="81.7" cy="58.8" r=".51"/>
</g>
<circle cx="97.4" cy="58.8" r=".51" fill="#008000"/>
<g fill="none" stroke="#008000" stroke-width=".21">
<path d="M115.7 119.8v-2.5h23.5v2.5"/>
<circle cx="97.4" cy="58.8" r=".51"/>
</g>
<circle cx="139.2" cy="117.3" r=".51" fill="#008000"/>
<g fill="none" stroke="#008000" stroke-width=".21">
<path d="M105.2 63.9v10.2h26.2v-10.2M139.2 109.6v7.7"/>
<circle cx="139.2" cy="117.3" r=".51"/>
</g>
<circle cx="131.4" cy="74.1" r=".51" fill="#008000"/>
<g fill="none" stroke="#008000" stroke-width=".21">
<path d="M154.9 63.9v10.2h-23.5"/>
<circle cx="131.4" cy="74.1" r=".51"/>
</g>
<circle cx="154.9" cy="74.1" r=".51" fill="#008000"/>
<g fill="none" stroke="#008000" stroke-width=".21">
<path d="M94.8 74.1h10.4M178.5 63.9v10.2h-23.6"/>
<circle cx="154.9" cy="74.1" r=".51"/>
</g>
<circle cx="105.2" cy="74.1" r=".51" fill="#008000"/>
<g fill="none" stroke="#008000" stroke-width=".21">
<path d="M107.8 63.9v12.7h26.2v-12.7"/>
<circle cx="105.2" cy="74.1" r=".51"/>
</g>
<circle cx="134" cy="76.6" r=".51" fill="#008000"/>
<g fill="none" stroke="#008000" stroke-width=".21">
<path d="M157.5 63.9v12.7h-23.5"/>
<circle cx="134" cy="76.6" r=".51"/>
</g>
<circle cx="157.5" cy="76.6" r=".51" fill="#008000"/>
<g fill="none" stroke="#008000" stroke-width=".21">
<path d="M94.8 76.6h13M181.1 63.9v12.7h-23.6"/>
<circle cx="157.5" cy="76.6" r=".51"/>
</g>
<circle cx="107.8" cy="76.6" r=".51" fill="#008000"/>
<g fill="none" stroke="#008000" stroke-width=".21">
<path d="M110.4 63.9v15.3h26.2v-15.3"/>
<circle cx="107.8" cy="76.6" r=".51"/>
</g>
<circle cx="136.6" cy="79.2" r=".51" fill="#008000"/>
<g fill="none" stroke="#008000" stroke-width=".21">
<path d="M160.1 63.9v15.3h-23.5"/>
<circle cx="136.6" cy="79.2" r=".51"/>
</g>
<circle cx="160.1" cy="79.2" r=".51" fill="#008000"/>
<g fill="none" stroke="#008000" stroke-width=".21">
<path d="M94.8 79.2h15.6M183.7 63.9v15.3h-23.6"/>
<circle cx="160.1" cy="79.2" r=".51"/>
</g>
<circle cx="110.4" cy="79.2" r=".51" fill="#008000"/>
<g fill="none" stroke="#008000" stroke-width=".21">
<path d="M113.1 63.9v17.8h26.1v-17.8"/>
<circle cx="110.4" cy="79.2" r=".51"/>
</g>
<circle cx="139.2" cy="81.7" r=".51" fill="#008000"/>
<g fill="none" stroke="#008000" stroke-width=".21">
<path d="M162.8 63.9v17.8h-23.6"/>
<circle cx="139.2" cy="81.7" r=".51"/>
</g>
<circle cx="162.8" cy="81.7" r=".51" fill="#008000"/>
<g fill="none" stroke="#008000" stroke-width=".21">
<path d="M186.3 63.9v17.8h-23.5M94.8 81.7h18.3"/>
<circle cx="162.8" cy="81.7" r=".51"/>
</g>
<circle cx="113.1" cy="81.7" r=".51" fill="#008000"/>
<g fill="none" stroke="#008000" stroke-width=".21">
<path d="M115.7 63.9v20.3h26.2v-20.3"/>
<circle cx="113.1" cy="81.7" r=".51"/>
</g>
<circle cx="141.9" cy="84.2" r=".51" fill="#008000"/>
<g fill="none" stroke="#008000" stroke-width=".21">
<path d="M165.4 63.9v20.3h-23.5"/>
<circle cx="141.9" cy="84.2" r=".51"/>
</g>
<circle cx="165.4" cy="84.2" r=".51" fill="#008000"/>
<g fill="none" stroke="#008000" stroke-width=".21">
<path d="M188.9 63.9v20.3h-23.5M94.8 84.2h20.9"/>
<circle cx="165.4" cy="84.2" r=".51"/>
</g>
<circle cx="115.7" cy="84.2" r=".51" fill="#008000"/>
<g fill="none" stroke="#008000" stroke-width=".21">
<path d="M118.3 63.9v22.9h26.1v-22.9M191.6 63.9v22.9"/>
<circle cx="115.7" cy="84.2" r=".51"/>
</g>
<circle cx="144.4" cy="86.8" r=".51" fill="#008000"/>
<g fill="none" stroke="#008000" stroke-width=".21">
<path d="M144.4 86.8h47.2"/>
<circle cx="144.4" cy="86.8" r=".51"/>
</g>
<circle cx="168" cy="86.8" r=".51" fill="#008000"/>
<g fill="none" stroke="#008000" stroke-width=".21">
<path d="M168 63.9v22.9M94.8 86.8h23.5"/>
<circle cx="168" cy="86.8" r=".51"/>
</g>
<circle cx="118.3" cy="86.8" r=".51" fill="#008000"/>
<g fill="none" stroke="#008000" stroke-width=".21">
<path d="M120.9 63.9v25.4h26.2v-25.4M194.1 63.9v25.4"/>
<circle cx="118.3" cy="86.8" r=".51"/>
</g>
<circle cx="147.1" cy="89.3" r=".51" fill="#008000"/>
<g fill="none" stroke="#008000" stroke-width=".21">
<path d="M147.1 89.3h47"/>
<circle cx="147.1" cy="89.3" r=".51"/>
</g>
<circle cx="170.6" cy="89.3" r=".51" fill="#008000"/>
<g fill="none" stroke="#008000" stroke-width=".21">
<path d="M170.6 63.9v25.4M94.8 89.3h26.1"/>
<circle cx="170.6" cy="89.3" r=".51"/>
</g>
<circle cx="120.9" cy="89.3" r=".51" fill="#008000"/>
<g fill="none" stroke="#008000" stroke-width=".21">
<path d="M105.2 33.4v-2.5h18.3v61h26.2v-61h-18.3v2.5M178.5 33.4v-2.5h18.3v61"/>
<circle cx="120.9" cy="89.3" r=".51"/>
</g>
<circle cx="149.7" cy="91.9" r=".51" fill="#008000"/>
<g fill="none" stroke="#008000" stroke-width=".21">
<path d="M154.9 33.4v-2.5h18.3v61h-23.5"/>
<circle cx="149.7" cy="91.9" r=".51"/>
</g>
<circle cx="173.2" cy="91.9" r=".51" fill="#008000"/>
<g fill="none" stroke="#008000" stroke-width=".21">
<path d="M94.8 91.9h28.7M173.2 91.9h23.6"/>
<circle cx="173.2" cy="91.9" r=".51"/>
</g>
<circle cx="123.5" cy="91.9" r=".51" fill="#008000"/>
<g fill="none" stroke="#008000" stroke-width=".21">
<path d="M120.9 33.4v-15.2h-47.1v25.4M147.1 33.4v-12.7h-65.4v22.9M170.6 33.4v-10.1h-81.1v20.3M194.1 33.4v-7.6h-96.7v17.8M47.7 58.8h7.8M47.7 61.4h7.8M47.7 63.9h7.8M47.7 66.5h7.8M71.2 137.5h2.6M73.8 129.9v12.7M194.1 129.9v5.1M186.3 140.1h2.6"/>
<circle cx="123.5" cy="91.9" r=".51"/>
</g>
<circle cx="73.8" cy="137.5" r=".51" fill="#008000"/>
<g fill="none" stroke="#008000" stroke-width=".21">
<path d="M58.1 137.5h2.6M84.3 129.9v12.7M270 132.5v5h-5.2"/>
<circle cx="73.8" cy="137.5" r=".51"/>
</g>
<circle cx="264.8" cy="137.5" r=".51" fill="#008000"/>
<g fill="none" stroke="#008000" stroke-width=".21">
<path d="M68.6 48.7v10.1h-2.6M76.5 48.7v12.7h-10.5M84.3 48.7v15.2h-18.3M92.2 48.7v17.8h-26.2M217.7 41.1v10.1M228.2 41.1v10.1M52.9 129.9v2.6h-13.1M264.8 132.5v5M256.9 142.6h2.6"/>
<circle cx="264.8" cy="137.5" r=".51"/>
</g>
<circle cx="52.9" cy="132.5" r=".51" fill="#008000"/>
<g fill="none" stroke="#008000" stroke-width=".21">
<path d="M256.9 63.9v-2.5h-5.2v22.8M256.9 74.1v12.7h1.3v-2.6h6.6M270 74.1v5.1M120.9 127.4h7.9M144.4 127.4h7.9M170.6 129.9v10.2h5.3M212.5 137.5h10.4M243.8 129.9v12.7h2.7"/>
<circle cx="52.9" cy="132.5" r=".51"/>
</g>
<text font-size="3.7" fill="#800000" x="280.5" y="36" transform="rotate(-90 280.5 36)">USB</text>
<g font-size="2.6" fill="#808080">
<text x="42.7" y="15.1">H1</text>
<text x="115.7" y="15.7">DISPLAY 7 SEGMENTOS</text>
<text x="217.7" y="15.7">ENTRADA PS2</text>
<text x="262.2" y="15.7">ENTRADA USB 2.0</text>
<text x="42.7" y="18.1">MOUNT-PAD-ROUND5.5</text>
<text x="42.7" y="22.7">H2</text>
<text x="42.7" y="25.7">MOUNT-PAD-ROUND5.5</text>
<text x="275.3" y="24.6">X1</text>
<text x="42.7" y="33.4">MOUNT-PAD-ROUND5.5</text>
<text x="42.7" y="30.3">H3</text>
<text x="216.4" y="32.2" transform="rotate(-90 216.4 32.2)">X13</text>
<text x="236" y="32.2" transform="rotate(-90 236 32.2)">ps2</text>
<text x="262.2" y="36">GND</text>
<text x="262.2" y="30.9">RC4</text>
<text x="262.2" y="33.4">RC5</text>
<text x="42.7" y="41">MOUNT-PAD-ROUND5.5</text>
<text x="42.7" y="37.9">H4</text>
<text x="60.7" y="41.1">QL1</text>
<text x="68.6" y="41.1">QL2</text>
<text x="76.5" y="41.1">QL3</text>
<text x="84.3" y="41.1">QL4</text>
<text x="42.7" y="46.8">H5</text>
<text x="60.7" y="43.6">bc337 bc337 bc337 bc337</text>
<text x="42.7" y="49.9">MOUNT-PAD-ROUND5.5</text>
<text x="103.3" y="53.8" transform="rotate(-90 103.3 53.8)">DIS1</text>
<text x="124.8" y="53.8" transform="rotate(-90 124.8 53.8)">HD-H101</text>
<text x="129.4" y="53.8" transform="rotate(-90 129.4 53.8)">DIS2</text>
<text x="151" y="53.8" transform="rotate(-90 151 53.8)">HD-H101</text>
<text x="153" y="53.8" transform="rotate(-90 153 53.8)">DIS3</text>
<text x="174.5" y="53.8" transform="rotate(-90 174.5 53.8)">HD-H101</text>
<text x="176.5" y="53.8" transform="rotate(-90 176.5 53.8)">DIS4</text>
<text x="198.1" y="53.8" transform="rotate(-90 198.1 53.8)">HD-H101</text>
<text x="217.7" y="48.7" transform="rotate(-90 217.7 48.7)">DATA_PS2</text>
<text x="222.9" y="48.7" transform="rotate(-90 222.9 48.7)">GND</text>
<text x="225.6" y="48.7" transform="rotate(-90 225.6 48.7)">VCC</text>
<text x="228.2" y="48.7" transform="rotate(-90 228.2 48.7)">CLOCK_PS2</text>
<text x="259.5" y="51.2">ALARME SONORO</text>
<text x="47.7" y="58.8">DISP1</text>
<text x="267.4" y="56.3" transform="rotate(-90 267.4 56.3)">VCC</text>
<text x="47.7" y="61.4">DISP2</text>
<text x="47.7" y="63.9">DISP3</text>
<text x="58.2" y="64.6">RS10</text>
<text x="59.6" y="62.1">RS9</text>
<text x="216.2" y="60.1" transform="rotate(-90 216.2 60.1)">RPS21</text>
<text x="226.6" y="60.1" transform="rotate(-90 226.6 60.1)">RPS22</text>
<text x="47.7" y="66.5">DISP4</text>
<text x="58.2" y="69.7">RS12</text>
<text x="58.4" y="67.2">RS11</text>
<text x="94.8" y="66.5">GND</text>
<text x="105.2" y="69" transform="rotate(-90 105.2 69)">A</text>
<text x="107.8" y="69" transform="rotate(-90 107.8 69)">B</text>
<text x="110.4" y="69" transform="rotate(-90 110.4 69)">C</text>
<text x="113.1" y="69" transform="rotate(-90 113.1 69)">D</text>
<text x="115.7" y="69" transform="rotate(-90 115.7 69)">E</text>
<text x="118.3" y="69" transform="rotate(-90 118.3 69)">F</text>
<text x="120.9" y="69" transform="rotate(-90 120.9 69)">G</text>
<text x="123.5" y="69" transform="rotate(-90 123.5 69)">PONTO</text>
<text x="131.4" y="69" transform="rotate(-90 131.4 69)">A</text>
<text x="134" y="69" transform="rotate(-90 134 69)">B</text>
<text x="136.6" y="69" transform="rotate(-90 136.6 69)">C</text>
<text x="139.2" y="69" transform="rotate(-90 139.2 69)">D</text>
<text x="141.9" y="69" transform="rotate(-90 141.9 69)">E</text>
<text x="144.5" y="69" transform="rotate(-90 144.5 69)">F</text>
<text x="147.1" y="69" transform="rotate(-90 147.1 69)">G</text>
<text x="149.7" y="69" transform="rotate(-90 149.7 69)">PONTO</text>
<text x="154.9" y="69" transform="rotate(-90 154.9 69)">A</text>
<text x="157.5" y="69" transform="rotate(-90 157.5 69)">B</text>
<text x="160.1" y="69" transform="rotate(-90 160.1 69)">C</text>
<text x="162.8" y="69" transform="rotate(-90 162.8 69)">D</text>
<text x="165.4" y="69" transform="rotate(-90 165.4 69)">E</text>
<text x="168" y="69" transform="rotate(-90 168 69)">F</text>
<text x="170.6" y="69" transform="rotate(-90 170.6 69)">G</text>
<text x="173.2" y="69" transform="rotate(-90 173.2 69)">PONTO</text>
<text x="178.5" y="69" transform="rotate(-90 178.5 69)">A</text>
<text x="181.1" y="69" transform="rotate(-90 181.1 69)">B</text>
<text x="183.7" y="69" transform="rotate(-90 183.7 69)">C</text>
<text x="186.3" y="69" transform="rotate(-90 186.3 69)">D</text>
<text x="188.9" y="69" transform="rotate(-90 188.9 69)">E</text>
<text x="191.6" y="69" transform="rotate(-90 191.6 69)">F</text>
<text x="194.2" y="69" transform="rotate(-90 194.2 69)">G</text>
<text x="196.8" y="69" transform="rotate(-90 196.8 69)">PONTO</text>
<text x="217.7" y="69" transform="rotate(-90 217.7 69)">RD3</text>
<text x="228.2" y="69" transform="rotate(-90 228.2 69)">RD2</text>
<text x="47.7" y="74.1">RD0</text>
<text x="47.7" y="76.6">RD1</text>
<text x="88.4" y="77.3">RS1</text>
<text x="94.8" y="74.1">A</text>
<text x="94.8" y="76.6">B</text>
<text x="256.9" y="76.6">QBUZ</text>
<text x="260.3" y="72.2" transform="rotate(-90 260.3 72.2)">RBUZ</text>
<text x="281" y="73.4" transform="rotate(-90 281 73.4)">SBUZ</text>
<text x="47.7" y="81.7">RD3</text>
<text x="47.7" y="79.2">RD2</text>
<text x="88.4" y="82.4">RS3</text>
<text x="88.4" y="79.9">RS2</text>
<text x="94.8" y="79.2">C</text>
<text x="94.8" y="81.7">D</text>
<text x="251.7" y="81.7" transform="rotate(-90 251.7 81.7)">BUZZER</text>
<text x="256.9" y="79.2">BC548</text>
<text x="47.7" y="84.2">RD4</text>
<text x="47.7" y="86.8">RD5</text>
<text x="47.7" y="89.3">RD6</text>
<text x="88.4" y="87.5">RS5</text>
<text x="88.4" y="85">RS4</text>
<text x="94.8" y="84.2">E</text>
<text x="94.8" y="86.8">F</text>
<text x="94.8" y="89.3">G</text>
<text x="241.3" y="84.2">RC1</text>
<text x="274.4" y="86.3" transform="rotate(-90 274.4 86.3)">F/CM12P</text>
<text x="47.7" y="91.9">RD7</text>
<text x="88.4" y="95.1">RS8</text>
<text x="88.4" y="92.6">RS7</text>
<text x="88.4" y="90">RS6</text>
<text x="94.8" y="91.9">PONTO</text>
<text x="245.7" y="94.4" transform="rotate(-90 245.7 94.4)">SL3</text>
<text x="267.4" y="96.9">GND</text>
<text x="63.4" y="104.6">TACOMETRO</text>
<text x="120.9" y="104.6">ENTRADAS ANALÓGICAS</text>
<text x="136.1" y="106.3">GND</text>
<text x="183.7" y="104.6">AQUECEDOR E TERMOMETRO</text>
<text x="251.7" y="104.6">VENTOINHA</text>
<text x="66" y="114.7" transform="rotate(-90 66 114.7)">VCC</text>
<text x="139.2" y="117.3" transform="rotate(-90 139.2 117.3)">GND</text>
<text x="191.6" y="119.8" transform="rotate(-90 191.6 119.8)">+12V</text>
<text x="204.6" y="114.7" transform="rotate(-90 204.6 114.7)">VCC</text>
<text x="262.2" y="117.3" transform="rotate(-90 262.2 117.3)">+12V</text>
<text x="51.4" y="128.7" transform="rotate(-90 51.4 128.7)">RTACO1</text>
<text x="55.6" y="129.9">QTACO1</text>
<text x="72" y="131.4" transform="rotate(-90 72 131.4)">FOTO1</text>
<text x="88" y="129.5" transform="rotate(-90 88 129.5)">FOTO2</text>
<text x="110.4" y="129.9" transform="rotate(-90 110.4 129.9)">RANAL0</text>
<text x="113.1" y="129.9" transform="rotate(-90 113.1 129.9)">10k</text>
<text x="123.5" y="127.4">ANAL0</text>
<text x="134" y="129.9" transform="rotate(-90 134 129.9)">RANAL1</text>
<text x="136.6" y="129.9" transform="rotate(-90 136.6 129.9)">10k</text>
<text x="149.7" y="127.4">ANAL1</text>
<text x="192.7" y="128.7" transform="rotate(-90 192.7 128.7)">RQ2</text>
<text x="207.2" y="129.9" transform="rotate(-90 207.2 129.9)">VCC</text>
<text x="263.4" y="131.2" transform="rotate(-90 263.4 131.2)">RV2</text>
<text x="269.5" y="127.4" transform="rotate(-90 269.5 127.4)">DV1</text>
<text x="272.4" y="127.4" transform="rotate(-90 272.4 127.4)">1N4004</text>
<text x="39.8" y="132.5">TACO</text>
<text x="58.1" y="132.5">BC548</text>
<text x="62.1" y="136.1">RTACO2</text>
<text x="170.6" y="135" transform="rotate(-90 170.6 135)">AQUE</text>
<text x="181.1" y="132.5">QQ1</text>
<text x="181.1" y="135">bc337</text>
<text x="217.7" y="137.5">TEMP</text>
<text x="243.9" y="135" transform="rotate(-90 243.9 135)">COOLER</text>
<text x="251.7" y="135">QV1</text>
<text x="251.7" y="137.5">BC548</text>
<text x="139.2" y="142.6" transform="rotate(-90 139.2 142.6)">VCC</text>
<text x="177.2" y="138.6">RQ1</text>
<text x="247.8" y="141.1">RV1</text>
<text x="214.7" y="144.4">lm35</text>
<text x="215.3" y="146.9">QT1</text>
<text x="72.3" y="151.5" transform="rotate(-90 72.3 151.5)">RTACO3</text>
<text x="82.8" y="151.5" transform="rotate(-90 82.8 151.5)">RTACO4</text>
<text x="143.6" y="150.6" transform="rotate(-90 143.6 150.6)">VCC</text>
<text x="191.6" y="152.8">GND</text>
<text x="204.6" y="152.8">GND</text>
<text x="207.2" y="150.2" transform="rotate(-90 207.2 150.2)">GND</text>
<text x="262.2" y="155.3">GND</text>
<text x="63.4" y="165.5">GND</text>
</g>
<g font-size="2.6" fill="#008000">
<text x="141.9" y="122.3">trimpot</text>
<text x="209.8" y="132.5">lm35</text>
</g>
<g font-size="2.2" fill="#808080">
<text x="273.6" y="28">1</text>
<text x="273.6" y="30.6">2</text>
<text x="273.6" y="33.1">3</text>
<text x="273.6" y="35.6">4</text>
<text x="104.9" y="36.2" transform="rotate(-90 104.9 36.2)">5</text>
<text x="117.9" y="36.2" transform="rotate(-90 117.9 36.2)">8</text>
<text x="120.6" y="36.2" transform="rotate(-90 120.6 36.2)">3</text>
<text x="131" y="36.2" transform="rotate(-90 131 36.2)">5</text>
<text x="144.1" y="36.2" transform="rotate(-90 144.1 36.2)">8</text>
<text x="146.7" y="36.2" transform="rotate(-90 146.7 36.2)">3</text>
<text x="154.6" y="36.2" transform="rotate(-90 154.6 36.2)">5</text>
<text x="167.6" y="36.2" transform="rotate(-90 167.6 36.2)">8</text>
<text x="170.3" y="36.2" transform="rotate(-90 170.3 36.2)">3</text>
<text x="178.1" y="36.2" transform="rotate(-90 178.1 36.2)">5</text>
<text x="191.2" y="36.2" transform="rotate(-90 191.2 36.2)">8</text>
<text x="193.8" y="36.2" transform="rotate(-90 193.8 36.2)">3</text>
<text x="217.3" y="40.1" transform="rotate(-90 217.3 40.1)">1</text>
<text x="220" y="40.1" transform="rotate(-90 220 40.1)">2</text>
<text x="222.6" y="40.1" transform="rotate(-90 222.6 40.1)">3</text>
<text x="225.2" y="40.1" transform="rotate(-90 225.2 40.1)">4</text>
<text x="227.8" y="40.1" transform="rotate(-90 227.8 40.1)">5</text>
<text x="230.4" y="40.1" transform="rotate(-90 230.4 40.1)">6</text>
<text x="104.9" y="62.4" transform="rotate(-90 104.9 62.4)">7</text>
<text x="107.5" y="62.4" transform="rotate(-90 107.5 62.4)">6</text>
<text x="110.1" y="62.4" transform="rotate(-90 110.1 62.4)">4</text>
<text x="112.7" y="62.4" transform="rotate(-90 112.7 62.4)">2</text>
<text x="115.3" y="62.4" transform="rotate(-90 115.3 62.4)">1</text>
<text x="117.9" y="62.4" transform="rotate(-90 117.9 62.4)">9</text>
<text x="120.6" y="63.6" transform="rotate(-90 120.6 63.6)">10</text>
<text x="131" y="62.4" transform="rotate(-90 131 62.4)">7</text>
<text x="133.6" y="62.4" transform="rotate(-90 133.6 62.4)">6</text>
<text x="136.3" y="62.4" transform="rotate(-90 136.3 62.4)">4</text>
<text x="138.9" y="62.4" transform="rotate(-90 138.9 62.4)">2</text>
<text x="141.5" y="62.4" transform="rotate(-90 141.5 62.4)">1</text>
<text x="144.1" y="62.4" transform="rotate(-90 144.1 62.4)">9</text>
<text x="146.7" y="63.6" transform="rotate(-90 146.7 63.6)">10</text>
<text x="154.6" y="62.4" transform="rotate(-90 154.6 62.4)">7</text>
<text x="157.2" y="62.4" transform="rotate(-90 157.2 62.4)">6</text>
<text x="159.8" y="62.4" transform="rotate(-90 159.8 62.4)">4</text>
<text x="162.4" y="62.4" transform="rotate(-90 162.4 62.4)">2</text>
<text x="165" y="62.4" transform="rotate(-90 165 62.4)">1</text>
<text x="167.6" y="62.4" transform="rotate(-90 167.6 62.4)">9</text>
<text x="170.3" y="63.6" transform="rotate(-90 170.3 63.6)">10</text>
<text x="178.1" y="62.4" transform="rotate(-90 178.1 62.4)">7</text>
<text x="180.7" y="62.4" transform="rotate(-90 180.7 62.4)">6</text>
<text x="183.3" y="62.4" transform="rotate(-90 183.3 62.4)">4</text>
<text x="186" y="62.4" transform="rotate(-90 186 62.4)">2</text>
<text x="188.6" y="62.4" transform="rotate(-90 188.6 62.4)">1</text>
<text x="191.2" y="62.4" transform="rotate(-90 191.2 62.4)">9</text>
<text x="193.8" y="63.6" transform="rotate(-90 193.8 63.6)">10</text>
<text x="269.7" y="68.6" transform="rotate(-90 269.7 68.6)">+</text>
<text x="269.7" y="72.6" transform="rotate(-90 269.7 72.6)">-</text>
<text x="248.7" y="87" transform="rotate(-90 248.7 87)">2</text>
<text x="251.3" y="87" transform="rotate(-90 251.3 87)">1</text>
</g>
<g font-size="1.8" fill="#808080">
<text x="105" y="42.6" transform="rotate(-90 105 42.6)">dp</text>
<text x="118" y="42.6" transform="rotate(-90 118 42.6)">CA</text>
<text x="120.7" y="42.6" transform="rotate(-90 120.7 42.6)">CA</text>
<text x="131.1" y="42.6" transform="rotate(-90 131.1 42.6)">dp</text>
<text x="144.2" y="42.6" transform="rotate(-90 144.2 42.6)">CA</text>
<text x="146.8" y="42.6" transform="rotate(-90 146.8 42.6)">CA</text>
<text x="154.7" y="42.6" transform="rotate(-90 154.7 42.6)">dp</text>
<text x="167.7" y="42.6" transform="rotate(-90 167.7 42.6)">CA</text>
<text x="170.3" y="42.6" transform="rotate(-90 170.3 42.6)">CA</text>
<text x="178.2" y="42.6" transform="rotate(-90 178.2 42.6)">dp</text>
<text x="191.3" y="42.6" transform="rotate(-90 191.3 42.6)">CA</text>
<text x="193.9" y="42.6" transform="rotate(-90 193.9 42.6)">CA</text>
<text x="105" y="55.9" transform="rotate(-90 105 55.9)">a</text>
<text x="107.6" y="55.9" transform="rotate(-90 107.6 55.9)">b</text>
<text x="110.2" y="55.9" transform="rotate(-90 110.2 55.9)">c</text>
<text x="112.8" y="55.9" transform="rotate(-90 112.8 55.9)">d</text>
<text x="115.4" y="55.9" transform="rotate(-90 115.4 55.9)">e</text>
<text x="118" y="55.9" transform="rotate(-90 118 55.9)">f</text>
<text x="120.7" y="55.9" transform="rotate(-90 120.7 55.9)">g</text>
<text x="131.1" y="55.9" transform="rotate(-90 131.1 55.9)">a</text>
<text x="133.7" y="55.9" transform="rotate(-90 133.7 55.9)">b</text>
<text x="136.4" y="55.9" transform="rotate(-90 136.4 55.9)">c</text>
<text x="139" y="55.9" transform="rotate(-90 139 55.9)">d</text>
<text x="141.6" y="55.9" transform="rotate(-90 141.6 55.9)">e</text>
<text x="144.2" y="55.9" transform="rotate(-90 144.2 55.9)">f</text>
<text x="146.8" y="55.9" transform="rotate(-90 146.8 55.9)">g</text>
<text x="154.7" y="55.9" transform="rotate(-90 154.7 55.9)">a</text>
<text x="157.3" y="55.9" transform="rotate(-90 157.3 55.9)">b</text>
<text x="159.9" y="55.9" transform="rotate(-90 159.9 55.9)">c</text>
<text x="162.5" y="55.9" transform="rotate(-90 162.5 55.9)">d</text>
<text x="165.1" y="55.9" transform="rotate(-90 165.1 55.9)">e</text>
<text x="167.7" y="55.9" transform="rotate(-90 167.7 55.9)">f</text>
<text x="170.3" y="55.9" transform="rotate(-90 170.3 55.9)">g</text>
<text x="178.2" y="55.9" transform="rotate(-90 178.2 55.9)">a</text>
<text x="180.8" y="55.9" transform="rotate(-90 180.8 55.9)">b</text>
<text x="183.4" y="55.9" transform="rotate(-90 183.4 55.9)">c</text>
<text x="186.1" y="55.9" transform="rotate(-90 186.1 55.9)">d</text>
<text x="188.7" y="55.9" transform="rotate(-90 188.7 55.9)">e</text>
<text x="191.3" y="55.9" transform="rotate(-90 191.3 55.9)">f</text>
<text x="193.9" y="55.9" transform="rotate(-90 193.9 55.9)">g</text>
</g>
</svg>
